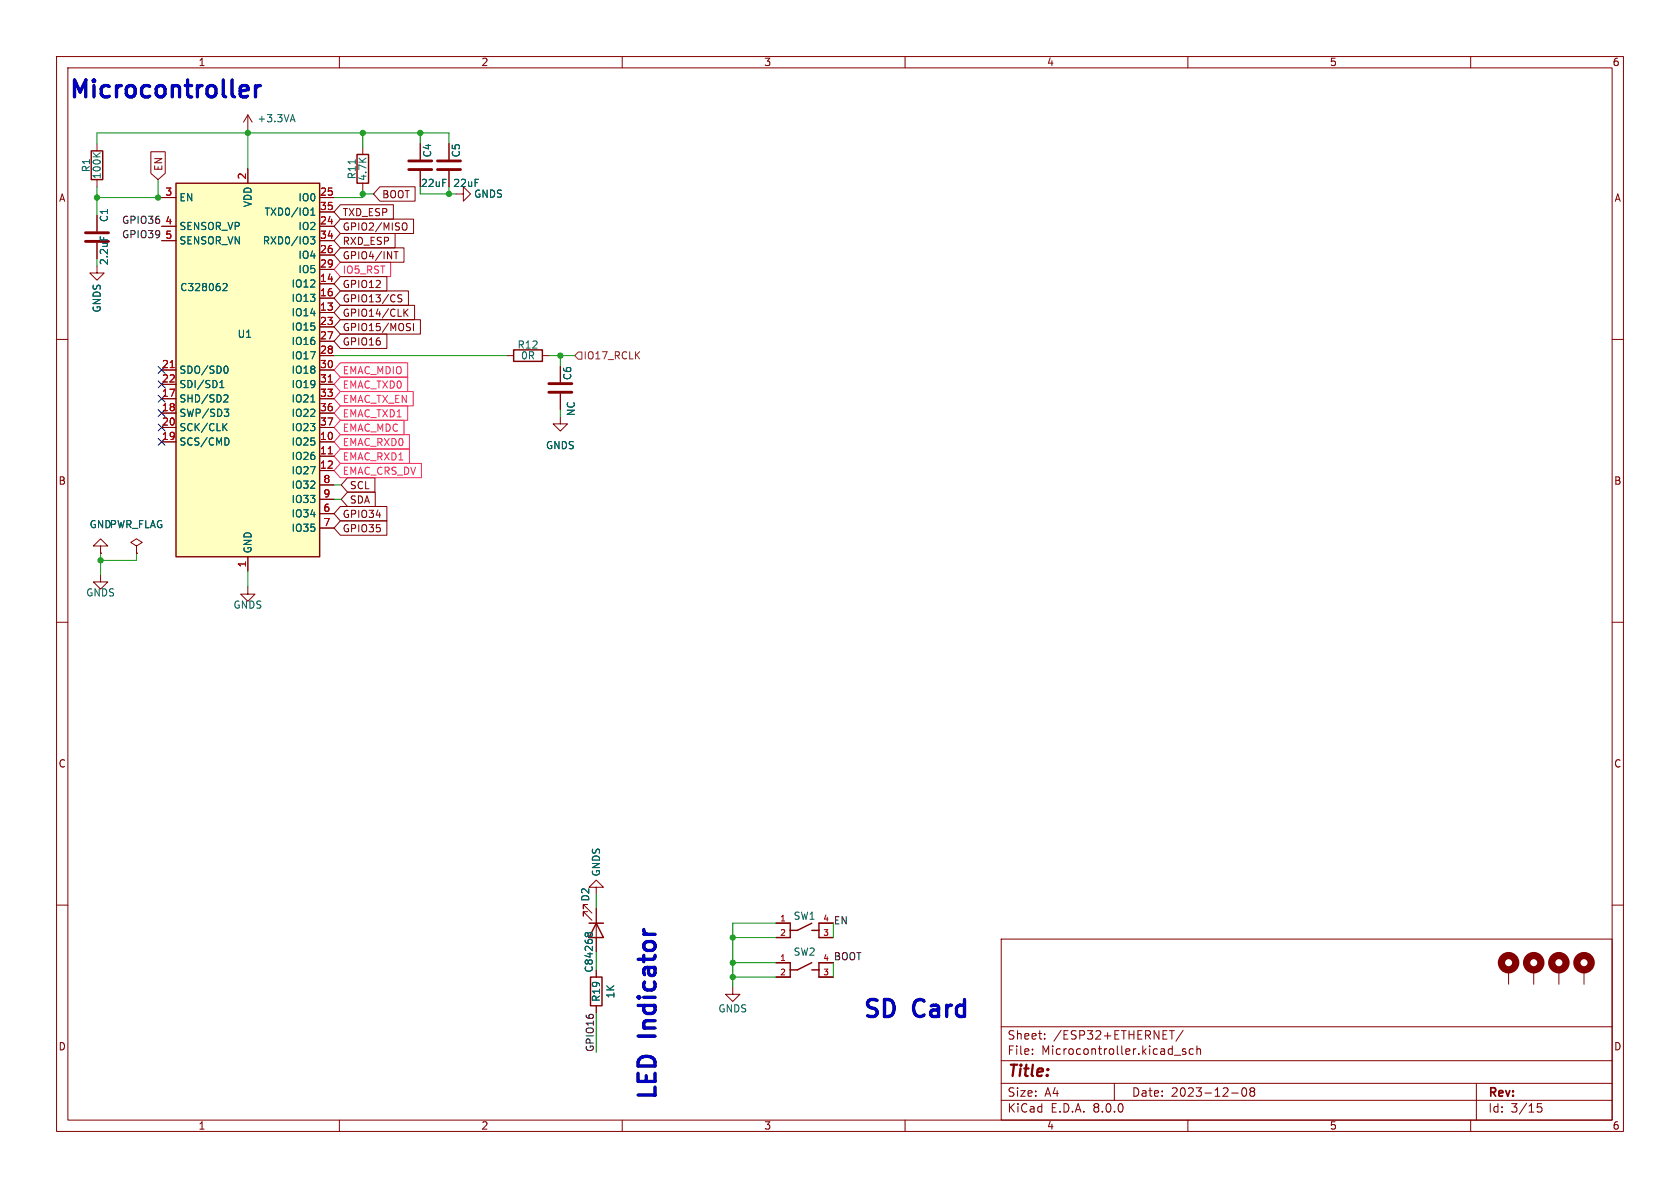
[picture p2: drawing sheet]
<svg xmlns="http://www.w3.org/2000/svg" width="297mm" height="210mm" viewBox="0 0 297 210" stroke-linecap="round" stroke-linejoin="round" font-family="sans-serif">
<g fill="none" stroke="#840000" stroke-width=".18">
<path d="M10 10h277v190h-277zM12 12h273v186h-273zM60 10v2M110 10v2M160 10v2M210 10v2M260 10v2M17.1 25.4v1.3M17.1 31.8v1.2M17.1 38.1v2.8M43.8 20.3l-.7 1.3M43.8 20.3v2.6"/>
<path d="M43.8 20.3l.8 1.3M64.1 26v1.3M64.1 32.4v1.3M74.3 25.4v2.8M74.3 30.2v2.8M79.4 25.4v2.8M79.4 30.2v2.8M80.6 34.3h1.3v-1.3l1.3 1.3-1.3 1.3v-1.3M10 60h2M17.1 47v1.3h1.3l-1.3 1.2-1.2-1.2h1.2M17.1 42.9v2.8M285 60h2"/>
<path d="M89.5 62.9h1.3M95.9 62.9h1.3M99.1 73.7v1.2h1.2l-1.2 1.3-1.3-1.3h1.3M99.1 64.8v2.8M99.1 69.6v2.8M17.8 96.5h1.2l-1.2-1.2-1.3 1.2h1.3v1.3M17.8 97.8h.1M24.1 96.5l1-.6-1-.6-1 .6 1 .6v1.3M24.1 97.8h.1M10 110h2M17.8 101.6v1.3h1.2l-1.2 1.2-1.3-1.2h1.3M43.8 103.8v1.2h1.3l-1.3 1.3-1.3-1.3h1.3"/>
<path d="M285 110h2M10 160h2M105.4 156.8h1.3l-1.3-1.2-1.3 1.2h1.3v1.3M285 160h2M137.2 170.2h2.5M137.2 172.7h2.5M144.8 170.2h2.5M144.8 172.7h2.5M177 166h108v32h-108zM266.7 171.5v2.5M271.1 171.5v2.5M275.6 171.5v2.5"/>
<path d="M280 171.5v2.5M60 198v2M110 198v2M160 198v2M177 194.5h108M177 191.5h108M177 187.5h108M177 181.5h108M182.5 186.3v.1M182.5 185.5v.1M184.7 183.6v.1M184.7 182.8v.1"/>
<path d="M197 191.5v3M206.7 182.2h.9M207.2 182.2v1.5M207.6 186.5h1.1M209.2 182.1l-1.3 2M209.6 185.5l-.4-.1-.2 .2 .1 .2 .5 .2v.3h-.6M210 198v2M211 185.5l-.5-.1-.3 .3v.4l.2 .2h.6M211.6 185.5l.2-.1 .4 .1v.9M211.6 184.9v1.5M217.7 193.2h1.2M219.7 192.4l.2-.1a.81 .81 0 0 1 .6 .6 .81 .81 0 0 1-.3 .8l-.2 .1a.81 .81 0 0 1-.3-1.4z"/>
<path d="M221.2 192.9l-.2-.2 .2-.4 .5 .1 .1 .2-.3 .3M221.2 192.9l-.2 .3v.3l.2 .3 .5-.1 .1-.2-.1-.4-.2-.2M221.2 192.9h.3M260 198v2M261 191.5v6.5M272.5 195.1h-.7l-.1 .7 .3-.1h.5l.1 .3-.1 .5-.2 .1-.6-.1"/>
</g>
<g fill="none" stroke="#840000" stroke-width="1.3">
<circle cx="266.7" cy="170.2" r="1.27"/>
<circle cx="271.1" cy="170.2" r="1.27"/>
<circle cx="275.6" cy="170.2" r="1.27"/>
<circle cx="280" cy="170.2" r="1.27"/>
</g>
<path d="M16.5 27l.7 .7M17.7 27l-.7 .5M51.4 21.2h.6M51.7 20.3l.5 1.2M62.8 28.2v.8M17.7 41.8v.6" fill="none" stroke="#006464" stroke-width=".18"/>
<path d="M72.3 30h4M72.3 28.4h4M77.3 30h4.1M77.3 28.4h4.1M15.1 42.7h4.1M15.1 41.1h4.1M97 69.3h4.1M97 67.8h4.1" fill="none" stroke="#840000" stroke-width=".51"/>
<path d="M16.1 26.7h2.1v5.1h-2.1zM63.1 27.3h2.1v5.1h-2.1zM90.8 61.8h5.1v2.1h-5.1zM137.2 170.2h2.5v2.5h-2.5M143.5 170.2l-2.5 1.3h-1.3M143.5 171.5h1.3M147.3 170.2h-2.5v2.5h2.5" fill="none" stroke="#840000" stroke-width=".25"/>
<path d="M31.1 32.4h25.4v66h-25.4z" fill="#ffffc2"/>
<path d="M31.1 32.4h25.4v66h-25.4zM104.1 163.2h2.6M104.4 172.7h2v5.1h-2zM105.4 163.2l1.3 2.5h-2.6zM137.2 163.2h2.5v2.5h-2.5M143.5 163.2l-2.5 1.3h-1.3M143.5 164.5h1.3M147.3 163.2h-2.5v2.5h2.5" fill="none" stroke="#840000" stroke-width=".25"/>
<g fill="none" stroke="#840000" stroke-width=".18">
<path d="M17.1 38.1v2.8M26.7 26.8h2.5v3.8l-1.3 1.2-1.2-1.2zM28.6 34.9h2.5M43.8 29.8v2.6M56.5 34.9h2.6M56.5 37.5h2.6M60.2 36.2h9.3v2.5h-9.3l-1.1-1.2zM60.2 38.7h12.9v2.6h-12.9l-1.1-1.3zM67.2 33h6.2v2.6h-6.2l-1.2-1.3zM71.4 39.4a.43 .43 0 0 1 .6 .4v.5a.43 .43 0 0 1-.6 .4M74.3 25.4v2.8M74.3 30.2v2.8"/>
<path d="M79.4 25.4v2.8M79.4 30.2v2.8M17.1 42.9v2.8M28.6 40h2.5M28.6 42.5h2.5M56.5 55.2h2.6M56.5 50.2h2.6M56.5 52.7h2.6M56.5 57.8h2.6M56.5 40h2.6M56.5 45.1h2.6M56.5 47.6h2.6"/>
<path d="M56.5 42.5h2.6M60.2 56.5h14.1v2.6h-14.1l-1.1-1.3zM60.2 59.1h8.2v2.5h-8.2l-1.1-1.3zM60.2 54h13.1v2.5h-13.1l-1.1-1.3zM60.2 43.8h11.2v2.6h-11.2l-1.1-1.3zM60.2 51.4h12v2.6h-12l-1.1-1.3zM60.2 41.3h9.6v2.5h-9.6l-1.1-1.3zM60.2 48.9h8.2v2.5h-8.2l-1.1-1.2zM69.7 44.5h.7M70 44.5v1.3M70.3 52.5l.7 .5-.2 .4-.5-.1M71 52.2l-.4-.1-.3 .2"/>
<path d="M71.6 55.2l.5 .7M72.1 57.2h.5M72.1 54.6l-.7 .8M72.3 57.9l.3 .2-.3 .4M73.1 57.2v1.3M28.6 78.1h2.5M28.6 70.5h2.5M28.6 73h2.5M28.6 75.6h2.5M28.6 65.4h2.5M28.6 67.9h2.5M56.5 78.1h2.6"/>
<path d="M56.5 70.5h2.6M56.5 73h2.6M56.5 75.6h2.6M56.5 65.4h2.6M56.5 67.9h2.6M56.5 60.3h2.6M56.5 62.9h2.6M99.1 64.8v2.8M99.1 69.6v2.8M17.8 97.8h.1M24.1 97.8h.1M43.8 98.4v2.6"/>
<path d="M56.5 80.6h2.6M56.5 83.2h2.6M56.5 90.8h2.6M56.5 93.3h2.6M56.5 85.7h2.6M56.5 88.3h2.6M60.2 89.5h8.2v2.6h-8.2l-1.1-1.3zM60.2 92.1h8.2v2.5h-8.2l-1.1-1.3zM61.4 84.5h4.9v2.5h-4.9l-1.1-1.3zM61.4 87h4.9v2.5h-4.9l-1.1-1.2zM103.9 159.9h-.8v.8v-.8l1.5 1.5M103.9 161.2h-.8v.7v-.7l1.5 1.5"/>
<path d="M105.4 160.7v5M105.4 171.5v1.2M105.4 177.8v1.3M129.5 174.5v1.3h1.3l-1.3 1.2-1.2-1.2h1.2M137.2 163.2h2.5M137.2 165.7h2.5M144.8 163.2h2.5M144.8 165.7h2.5"/>
</g>
<path d="M30.1 65h.7M58 67.5h.8M58 80.2h.8" fill="none" stroke="#a90000" stroke-width=".18"/>
<g fill="none" stroke="#006464" stroke-width=".18">
<path d="M54.9 38h.8M54.9 37.1l.4-.3v1.2M17.7 41.8v.6M39.4 50.2l.5-.1 .2 .4-.7 .9h.7M54.9 41.9h.8l-.5 .4 .4 .2v.5l-.2 .1h-.5M38.9 68.5h.7M38.9 67.6l.3-.3v1.2M39.6 75.4l.5 .7M39.6 72.3h.8l-.4 .5 .4 .1v.5l-.2 .2h-.4M39.8 69.8l.4 .1 .1 .3-.8 .9h.8M39.9 64.7a.68 .68 0 0 1 .4 .6 .68 .68 0 0 1-.4 .7M40.1 74.9l-.7 .7"/>
<path d="M40.3 77.5l.2 .5-.2 .6M54.9 71.1h.8M104 165.1l-.3-.2-.3 .2v.2M104 165.1l.1-.2h.4l.2 .2v.2M104 165.1v.2"/>
</g>
<path d="M102.2 62.2h.7v1.3h-.7l-.6-.6z" fill="none" stroke="#725600" stroke-width=".18"/>
<path d="M60.2 46.4h8.9v2.5h-8.9l-1.1-1.3zM60.2 69.2h12.9v2.6h-12.9l-1.1-1.3zM60.2 74.3h11.2v2.5h-11.2l-1.1-1.2zM60.2 64.1h11.9v2.6h-11.9l-1.1-1.3zM60.2 79.4h12.2v2.5h-12.2l-1.1-1.3zM60.2 66.7h11.9v2.5h-11.9l-1.1-1.3zM60.2 71.8h11.9v2.5h-11.9l-1.1-1.3zM60.2 76.8h12.2v2.6h-12.2l-1.1-1.3zM60.2 81.9h14.3v2.6h-14.3l-1.1-1.3z" fill="none" stroke="#ff1f5c" stroke-width=".18"/>
<path d="M43.7 15.3l.2 .5-1.4 .3M45.2 15.1v2M46 15.1a.77 .77 0 0 0-.8 .6" fill="none" stroke="#0000c2" stroke-width=".6"/>
<g fill="none" stroke="#009600" stroke-width=".18">
<path d="M17.1 34.9h11.5M17.1 25.4v-1.9h62.3v1.9M17.1 33v5.1M27.9 31.8v3.1M43.8 22.9v6.9M64.1 33.7v1.2h-5M64.1 23.5v2.5M64.1 34.3h1.9M74.3 23.5v1.9M74.3 33v1.3h6.3M79.4 33v1.3M17.1 45.7v1.3"/>
<path d="M59.1 62.9h30.4M97.2 62.9h4.4M99.1 62.9v1.9M99.1 72.4v1.3M17.8 97.8v3.8M24.1 97.8v1.3h-6.3M59.1 88.3h1.2M59.1 85.7h1.2M43.8 101v2.8M105.4 158.1v2.6M105.4 168.3v3.2M105.4 179.1v7"/>
<path d="M129.5 165.7h7.7M129.5 170.2h7.7M129.5 172.7h7.7M137.2 163.2h-7.7v11.3M147.3 163.2v2.5M147.3 170.2v2.5"/>
</g>
<path d="M28 75l1.2 1.2M28 69.9l1.2 1.2M28 64.8l1.2 1.2M28 77.5l1.2 1.2M28 67.3l1.2 1.3M28 72.4l1.2 1.2M29.2 75l-1.2 1.2M29.2 69.9l-1.2 1.2M29.2 64.8l-1.2 1.2M29.2 77.5l-1.2 1.2M29.2 67.3l-1.2 1.3M29.2 72.4l-1.2 1.2" fill="none" stroke="#000084" stroke-width=".18"/>
<g fill="#009600" stroke="#009600" stroke-width=".18">
<circle cx="43.8" cy="23.5" r=".46"/>
<circle cx="64.1" cy="34.3" r=".46"/>
<circle cx="64.1" cy="23.5" r=".46"/>
<circle cx="27.9" cy="34.9" r=".46"/>
<circle cx="17.1" cy="34.9" r=".46"/>
<circle cx="99.1" cy="62.9" r=".46"/>
<circle cx="17.8" cy="99.1" r=".46"/>
<circle cx="74.3" cy="23.5" r=".46"/>
<circle cx="79.4" cy="34.3" r=".46"/>
<circle cx="129.5" cy="170.2" r=".46"/>
<circle cx="129.5" cy="172.7" r=".46"/>
<circle cx="129.5" cy="165.7" r=".46"/>
</g>
<g font-size="4.2" fill="#0000c2">
<text x="12.1" y="17.5">Microcontroller</text>
<text x="116.2" y="183.1" transform="rotate(-90 116.2 183.1)">Indicator</text>
<text x="152.4" y="180.1">SD</text>
<text x="161.7" y="180.1">Card</text>
<text x="116.2" y="194.7" transform="rotate(-90 116.2 194.7)">LED</text>
</g>
<text font-size="2.8" fill="#840000" x="178" y="190.9">Title:</text>
<g font-size="2.1" fill="#840000">
<text x="178" y="184">Sheet:</text>
<text x="186.2" y="184">/ESP32+ETHERNET/</text>
<text x="178" y="186.7">File:</text>
<text x="184.1" y="186.7">Microcontroller.kicad_sch</text>
<text x="178" y="196.9">KiCad</text>
<text x="178" y="194.1">Size:</text>
<text x="184.7" y="194.1">A4</text>
<text x="185.7" y="196.9">E.D.A.</text>
<text x="193.3" y="196.9">8.0.0</text>
<text x="200" y="194.1">Date:</text>
<text x="207" y="194.1">2023-12-08</text>
<text x="263" y="194.3">Rev:</text>
<text x="263" y="196.9">Id:</text>
<text x="267.1" y="196.9">3/15</text>
</g>
<g font-size="1.8" fill="#840000">
<text x="35" y="11.9">1</text>
<text x="85" y="11.9">2</text>
<text x="135" y="11.9">3</text>
<text x="185" y="11.9">4</text>
<text x="235" y="11.9">5</text>
<text x="285" y="11.9">6</text>
<text x="10.3" y="35.9">A</text>
<text x="28.9" y="30.3" transform="rotate(-90 28.9 30.3)">EN</text>
<text x="67.5" y="35.2">BOOT</text>
<text x="285.3" y="35.9">A</text>
<text x="60.5" y="38.4">TXD_ESP</text>
<text x="60.5" y="41">GPIO2/MISO</text>
<text x="60.5" y="46">GPIO4/INT</text>
<text x="60.5" y="43.5">RXD_ESP</text>
<text x="60.5" y="53.7">GPIO13/CS</text>
<text x="60.5" y="51.1">GPIO12</text>
<text x="60.5" y="58.7">GPIO15/MOSI</text>
<text x="60.5" y="56.2">GPIO14/CLK</text>
<text x="60.5" y="61.3">GPIO16</text>
<text x="10.3" y="85.9">B</text>
<text x="61.8" y="86.7">SCL</text>
<text x="61.8" y="89.2">SDA</text>
<text x="285.3" y="85.9">B</text>
<text x="60.5" y="91.8">GPIO34</text>
<text x="60.5" y="94.3">GPIO35</text>
<text x="10.3" y="135.9">C</text>
<text x="285.3" y="135.9">C</text>
<text x="105" y="172" transform="rotate(-90 105 172)">C84268</text>
<text x="10.3" y="185.9">D</text>
<text x="285.3" y="185.9">D</text>
<text x="35" y="199.9">1</text>
<text x="85" y="199.9">2</text>
<text x="135" y="199.9">3</text>
<text x="185" y="199.9">4</text>
<text x="235" y="199.9">5</text>
<text x="285" y="199.9">6</text>
</g>
<g font-size="1.8" fill="#006464">
<text x="45.4" y="21.8">+3.3VA</text>
<text x="76.4" y="27.9" transform="rotate(-90 76.4 27.9)">C4</text>
<text x="81.5" y="27.9" transform="rotate(-90 81.5 27.9)">C5</text>
<text x="16.1" y="30.6" transform="rotate(-90 16.1 30.6)">R1</text>
<text x="18" y="31.8" transform="rotate(-90 18 31.8)">100K</text>
<text x="31.6" y="35.8">EN</text>
<text x="52.7" y="35.8">IO0</text>
<text x="63.1" y="31.8" transform="rotate(-90 63.1 31.8)">R11</text>
<text x="65" y="32.1" transform="rotate(-90 65 32.1)">4.7K</text>
<text x="74.3" y="33.2">22uF</text>
<text x="80" y="33.2">22uF</text>
<text x="83.7" y="35.2">GNDS</text>
<text x="19.3" y="39.4" transform="rotate(-90 19.3 39.4)">C1</text>
<text x="31.6" y="40.9">SENSOR_VP</text>
<text x="44.7" y="36.7" transform="rotate(-90 44.7 36.7)">VDD</text>
<text x="46.7" y="38.3">TXD0/IO1</text>
<text x="52.7" y="40.9">IO2</text>
<text x="19.3" y="47" transform="rotate(-90 19.3 47)">2.2uF</text>
<text x="31.6" y="43.4">SENSOR_VN</text>
<text x="46.4" y="43.4">RXD0/IO3</text>
<text x="52.7" y="45.9">IO4</text>
<text x="31.8" y="51.7">C328062</text>
<text x="51.4" y="51">IO12</text>
<text x="51.4" y="53.6">IO13</text>
<text x="52.7" y="48.5">IO5</text>
<text x="18" y="55.3" transform="rotate(-90 18 55.3)">GNDS</text>
<text x="41.9" y="59.9">U1</text>
<text x="51.4" y="56.1">IO14</text>
<text x="51.4" y="58.6">IO15</text>
<text x="51.4" y="61.2">IO16</text>
<text x="51.4" y="63.7">IO17</text>
<text x="91.4" y="61.8">R12</text>
<text x="92" y="63.7">0R</text>
<text x="31.6" y="71.3">SHD/SD2</text>
<text x="31.6" y="66.3">SDO/SD0</text>
<text x="31.6" y="68.8">SDI/SD1</text>
<text x="51.4" y="66.3">IO18</text>
<text x="51.4" y="68.8">IO19</text>
<text x="51.4" y="71.3">IO21</text>
<text x="101.2" y="67.3" transform="rotate(-90 101.2 67.3)">C6</text>
<text x="31.6" y="73.9">SWP/SD3</text>
<text x="31.6" y="76.4">SCK/CLK</text>
<text x="51.4" y="73.9">IO22</text>
<text x="51.4" y="76.4">IO23</text>
<text x="101.8" y="73.7" transform="rotate(-90 101.8 73.7)">NC</text>
<text x="31.6" y="79">SCS/CMD</text>
<text x="51.4" y="79">IO25</text>
<text x="51.4" y="81.5">IO26</text>
<text x="96.4" y="79.6">GNDS</text>
<text x="51.4" y="84">IO27</text>
<text x="51.4" y="86.6">IO32</text>
<text x="51.4" y="89.1">IO33</text>
<text x="15.7" y="93.6">GNDPWR_FLAG</text>
<text x="51.4" y="91.7">IO34</text>
<text x="51.4" y="94.2">IO35</text>
<text x="44.7" y="97.9" transform="rotate(-90 44.7 97.9)">GND</text>
<text x="15.1" y="105.6">GNDS</text>
<text x="41.2" y="107.8">GNDS</text>
<text x="106.3" y="155" transform="rotate(-90 106.3 155)">GNDS</text>
<text x="104.4" y="159.5" transform="rotate(-90 104.4 159.5)">D2</text>
<text x="140.2" y="162.8">SW1</text>
<text x="140.2" y="169.1">SW2</text>
<text x="106.3" y="177.2" transform="rotate(-90 106.3 177.2)">R19</text>
<text x="108.8" y="176.6" transform="rotate(-90 108.8 176.6)">1K</text>
<text x="126.9" y="179.2">GNDS</text>
</g>
<g font-size="1.8" fill="#a90000">
<text x="29.1" y="34.7">3</text>
<text x="43.6" y="31.8" transform="rotate(-90 43.6 31.8)">2</text>
<text x="56.5" y="34.7">25</text>
<text x="29.1" y="39.8">4</text>
<text x="56.5" y="39.8">24</text>
<text x="56.5" y="37.2">35</text>
<text x="29.1" y="42.3">5</text>
<text x="56.5" y="44.8">26</text>
<text x="56.5" y="47.4">29</text>
<text x="56.5" y="42.3">34</text>
<text x="56.5" y="49.9">14</text>
<text x="56.5" y="52.5">16</text>
<text x="56.5" y="55">13</text>
<text x="56.5" y="57.5">23</text>
<text x="28.5" y="65.2">21</text>
<text x="56.5" y="60.1">27</text>
<text x="56.5" y="62.6">28</text>
<text x="56.5" y="65.2">30</text>
<text x="28.5" y="70.2">17</text>
<text x="28.5" y="67.7">22</text>
<text x="56.5" y="67.7">31</text>
<text x="56.5" y="70.2">33</text>
<text x="28.5" y="72.8">18</text>
<text x="28.5" y="77.9">19</text>
<text x="28.5" y="75.3">20</text>
<text x="56.5" y="77.9">10</text>
<text x="56.5" y="72.8">36</text>
<text x="56.5" y="75.3">37</text>
<text x="56.5" y="80.4">11</text>
<text x="56.5" y="82.9">12</text>
<text x="57.1" y="85.5">8</text>
<text x="57.1" y="88">9</text>
<text x="57.1" y="90.6">6</text>
<text x="57.1" y="93.1">7</text>
<text x="43.6" y="100.4" transform="rotate(-90 43.6 100.4)">1</text>
</g>
<g font-size="1.8" fill="#0f0f0f">
<text x="21.5" y="39.7">GPIO36</text>
<text x="21.5" y="42.2">GPIO39</text>
<text x="147.3" y="163.5">EN</text>
<text x="147.3" y="169.8">BOOT</text>
<text x="105.1" y="186.1" transform="rotate(-90 105.1 186.1)">GPIO16</text>
</g>
<g font-size="1.8" fill="#ff1f5c">
<text x="60.5" y="48.6">IO5_RST</text>
<text x="60.5" y="71.4">EMAC_TX_EN</text>
<text x="60.5" y="66.4">EMAC_MDIO</text>
<text x="60.5" y="68.9">EMAC_TXD0</text>
<text x="60.5" y="76.5">EMAC_MDC</text>
<text x="60.5" y="74">EMAC_TXD1</text>
<text x="60.5" y="81.6">EMAC_RXD1</text>
<text x="60.5" y="79.1">EMAC_RXD0</text>
<text x="60.5" y="84.1">EMAC_CRS_DV</text>
</g>
<text font-size="1.8" fill="#725600" x="103.1" y="63.7">IO17_RCLK</text>
<g font-size="1.4" fill="#a90000">
<text x="137.8" y="162.9">1</text>
<text x="137.8" y="165.5">2</text>
<text x="145.4" y="165.5">3</text>
<text x="145.4" y="162.9">4</text>
<text x="137.8" y="169.9">1</text>
<text x="137.8" y="172.5">2</text>
<text x="145.4" y="172.5">3</text>
<text x="145.4" y="169.9">4</text>
</g>
</svg>
